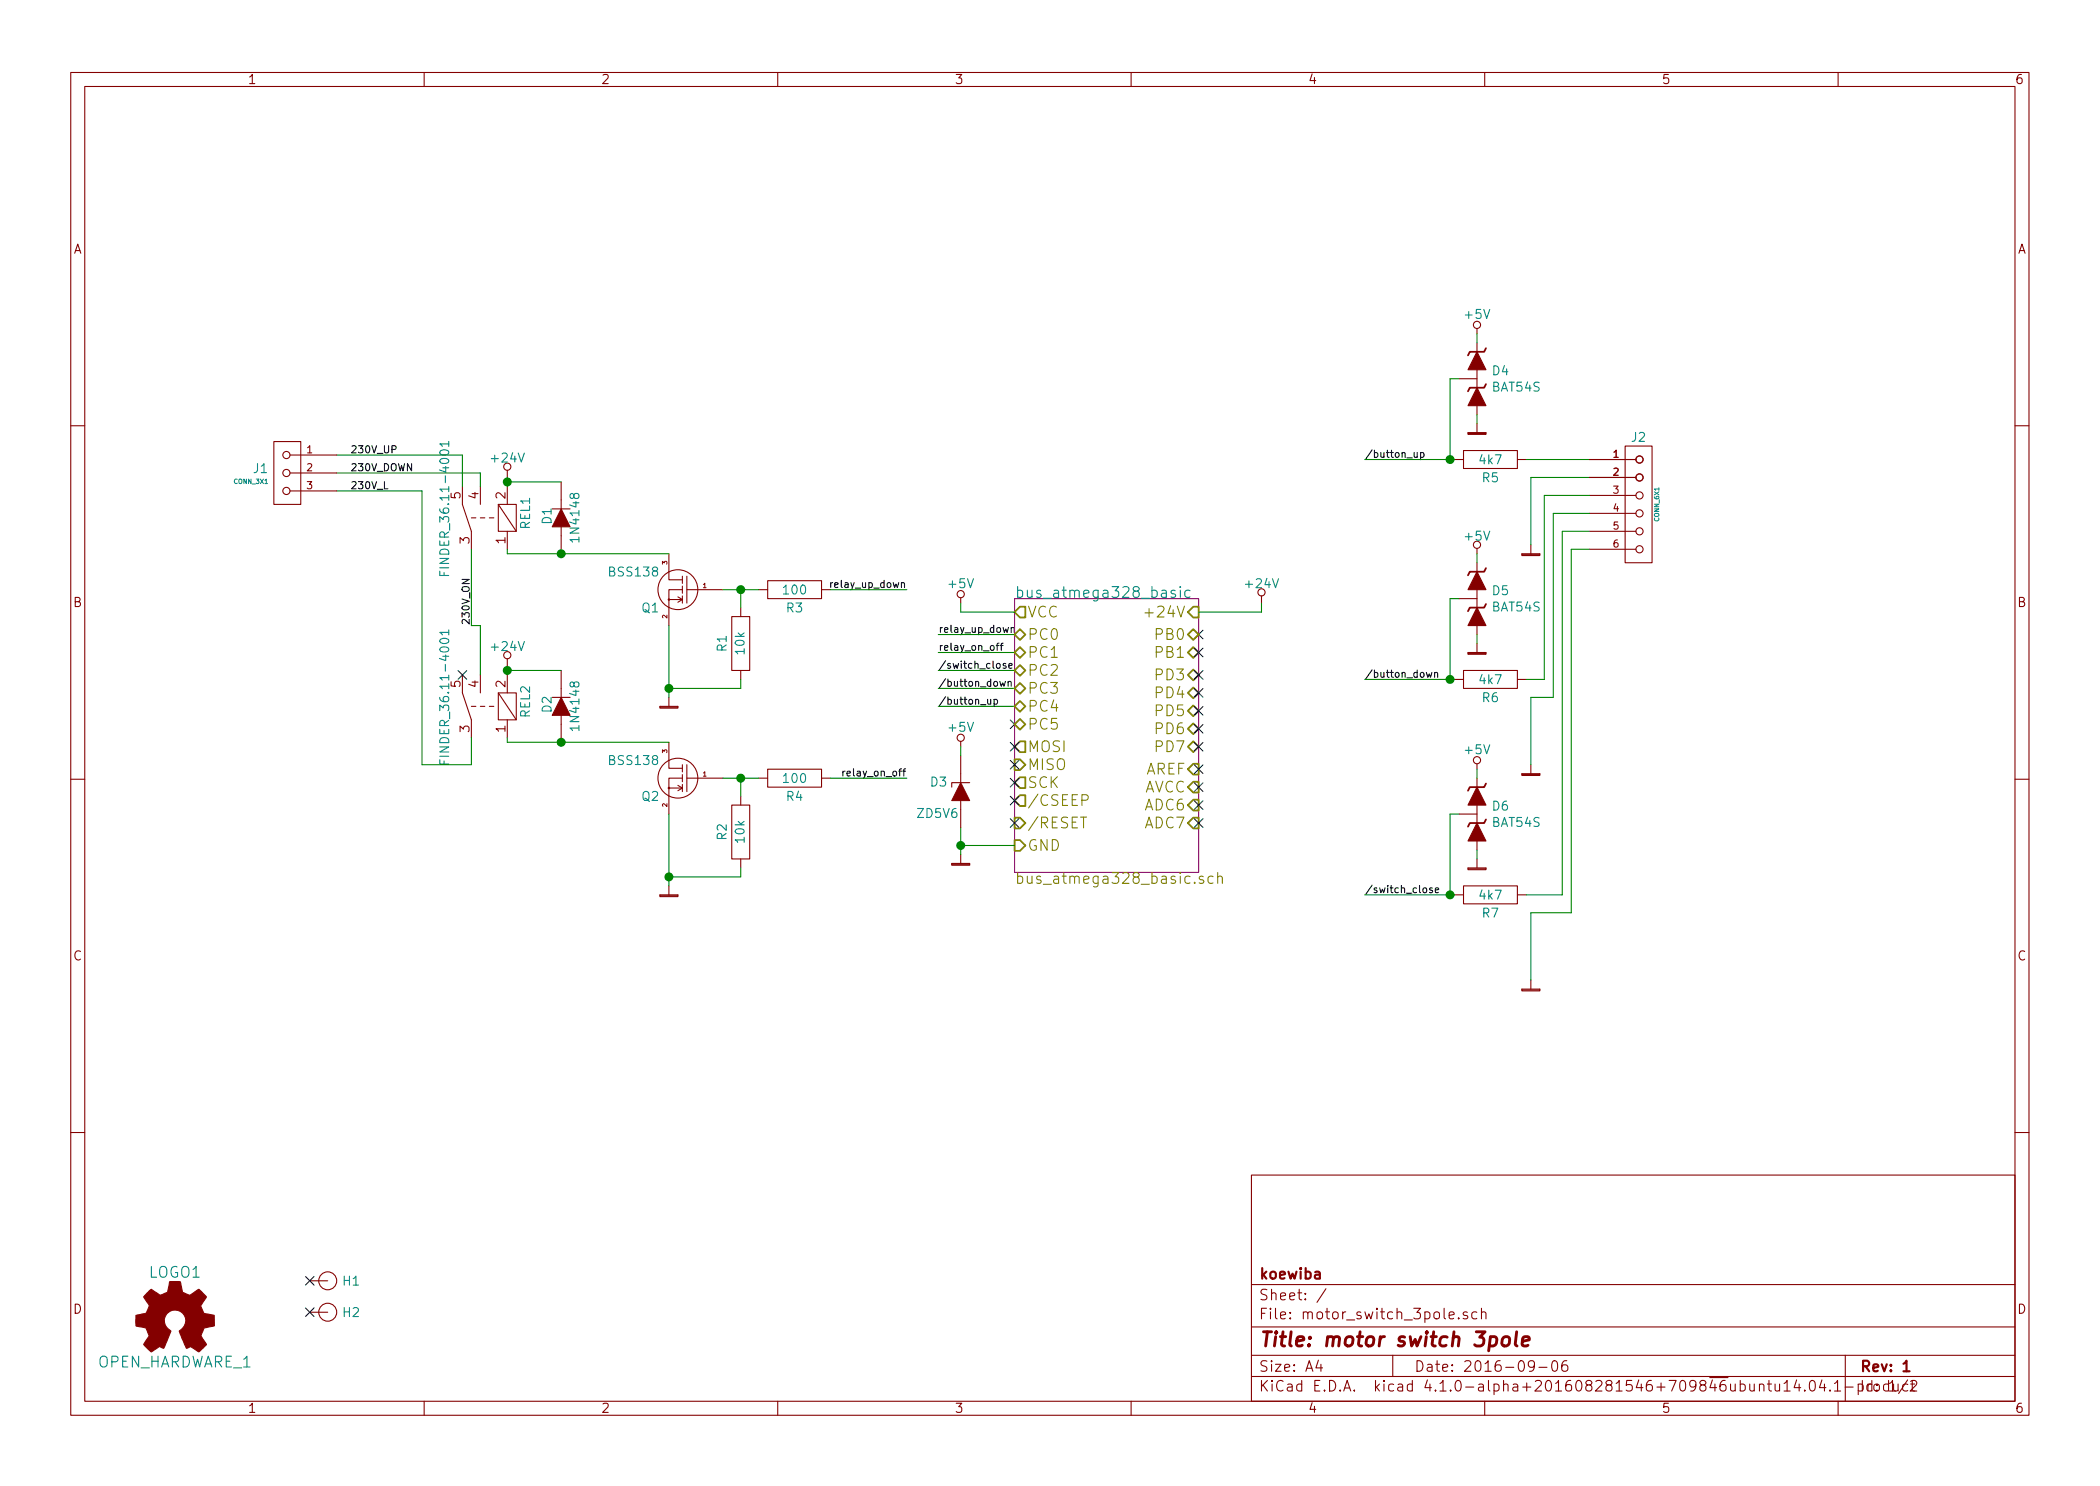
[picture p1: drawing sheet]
<svg xmlns="http://www.w3.org/2000/svg" width="297mm" height="210mm" viewBox="0 0 297 210" stroke-linecap="round" stroke-linejoin="round" font-family="sans-serif">
<g fill="none" stroke="#840000" stroke-width=".15">
<path d="M10 10.3h277v189.9h-277zM12 12.2h273v186.1h-273zM60 10.3v1.9M110 10.3v1.9M160 10.3v1.9M210 10.3v1.9M260 10.3v1.9M206.4 53.6h2.5M208.9 46.5v.7M208.9 59.9v1.3M208.9 52.3v2.6M208.9 48.5v2.5"/>
<path d="M208.9 56.1v2.6M10 60.2h2M38.7 62.5h3.8v8.9h-3.8zM41 64.4h6.6M41 66.9h6.6M41 69.5h6.6M65.4 68.8v2.6l1.3 3.8v2.5M66.7 73.3h.6M67.9 73.3h.7M67.9 68.8v2.6M69.2 73.3h.6M70.5 71.4h2.5v3.8h-2.5z"/>
<path d="M70.5 71.4l2.5 3.8M71.8 66.5v1.1M71.8 68.8v2.6M71.8 75.2v2.5M78.1 72h2.5M79.4 74.5v3.9M79.4 68.2v3.8M94.6 78.4v3.6h1.9M205.7 65h1.3M207 63.7h7.6v2.6h-7.6zM207.6 61.3h2.6M207.6 61.2h2.6v.3h-2.6z"/>
<path d="M208.9 77.6v.8M208.9 79.6v2.6M214.6 65h1.3M215.3 78.5h2.5M215.3 78.4h2.5v.2h-2.5zM216.5 77.1v1.3M224.8 65h6.6M224.8 67.6h6.6M224.8 70.1h6.6M224.8 72.6h6.6M224.8 75.2h6.6M224.8 77.7h6.6"/>
<path d="M229.9 63.1h3.8v16.5h-3.8zM285 60.2h2M65.4 95.5v2.5l1.3 3.8v2.6M66.7 99.9h.6M67.9 99.9h.7M67.9 95.5v2.5M69.2 99.9h.6M70.5 98h2.5v3.8h-2.5zM70.5 98l2.5 3.8M71.8 93.2v1M71.8 95.5v2.5M78.1 98.7h2.5"/>
<path d="M79.4 94.9v3.8M93.3 99.9h2.6v.3h-2.6zM94.6 98.7v1.2M94.6 84.8h1.9M95.9 84.4l.6 .4M96.5 83.4h-1.9v5.1M96.5 81.5v1M96.5 82.9v1M96.5 84.3v1M96.5 84.8l-.6 .4M97.2 81.5v3.8M97.2 83.4h5"/>
<path d="M103.5 87.2h2.5v7.7h-2.5zM104.8 86v1.2M104.8 94.9v1.2M107.3 83.4h1.3M108.6 82.2h7.6v2.5h-7.6zM116.2 83.4h1.3M135.9 84.6v.7M178.4 84.3v1M205.7 96.1h1.3M206.4 84.7h2.5M207 94.9h7.6v2.5h-7.6zM207.6 92.5h2.6"/>
<path d="M207.6 92.3h2.6v.3h-2.6zM208.9 91.1v1.2M208.9 83.4v2.6M208.9 87.2v2.6M214.6 96.1h1.3M10 110.3h2M71.8 101.8v2.6M79.4 101.2v3.8M93.3 100.1h2.6M94.6 105v3.7h1.9M94.6 111.5h1.9M95.9 111.1l.6 .4"/>
<path d="M96.5 110.1h-1.9v5.1M96.5 108.2v1M96.5 109.6v1M96.5 111v1M96.5 111.5l-.6 .4M97.2 108.2v3.8M97.2 110.1h5M103.5 113.9h2.5v7.6h-2.5zM104.8 112.6v1.3M107.3 110.1h1.3M108.6 108.8h7.6v2.6h-7.6zM116.2 110.1h1.3"/>
<path d="M135.9 113.3v3.8M135.9 106.9v3.8M135.9 104.9v.8M137.2 110.7h-2.6v.7M206.4 115.2h2.5M208.9 108.1v.7M208.9 113.9v2.6M208.9 110.1v2.5M208.9 117.7v2.6M215.3 109.6h2.5M215.3 109.5h2.5v.2h-2.5zM216.5 108.2v1.3"/>
<path d="M285 110.3h2M93.3 126.7h2.6M93.3 126.6h2.6v.3h-2.6zM94.6 125.3v1.3M104.8 121.5v1.3M134.6 122.3h2.6M134.6 122.2h2.6v.2h-2.6zM135.9 120.9v1.3M205.7 126.6h1.3M207 125.3h7.6v2.6h-7.6zM207.6 122.9h2.6M207.6 122.8h2.6v.3h-2.6z"/>
<path d="M208.9 121.5v1.3M214.6 126.6h1.3M215.3 139.9h2.5v.3h-2.5zM216.5 138.7v1.2M215.3 140.1h2.5M10 160.2h2M177 166.3h108v32h-108zM285 160.2h2M43.8 181.2h2.6M43.8 185.7h2.6M60 198.3v1.9M110 198.3v1.9"/>
<path d="M160 198.3v1.9M177 194.8h108M177 191.8h108M177 187.8h108M177 181.8h108M186.5 192.5l-.4 1h1M186.8 193v1M187.6 182.3l-1.3 2M197 191.8v3M205 186.1l.7-.1-.1-.3-.4-.1-.2 .2 .1 .7 .1 .1 .4-.1M206.3 186.5h.1l-.1 .1-.1-.1h.1v.1M207.5 185.7a.37 .37 0 0 0-.5 .1v.1a.54 .54 0 0 0 .5 .3l.1 .1-.1 .2-.1 .1-.4-.1"/>
<path d="M208.9 185.7l-.4-.1-.3 .3 .1 .6 .2 .1 .4-.1M209.5 185.7a.38 .38 0 0 1 .7 .1v.8M209.5 185.1v1.5M210 198.3v1.9M217 193.2l-.1 .2a.48 .48 0 0 1-.6-.1l-.1-.5a.48 .48 0 0 1 .7-.2l.1 .1a1.19 1.19 0 0 1-.2 1.2l-.5 .1M217.7 193.5h1.1M219.6 192.7a.37 .37 0 0 1 .4-.2 .37 .37 0 0 1 .3 .3v.3a.72 .72 0 0 1-.3 .9l-.4-.1a1.41 1.41 0 0 1 0-1.2zM221.6 192.5a.59 .59 0 0 0-.7 .7l.1 .7a.48 .48 0 0 0 .8-.2v-.3l-.2-.2a.51 .51 0 0 0-.6 0l-.1 .2M252.3 195.8l.5-.5v1.5M252.3 196.8h.9M254.1 195.2l-.3 1.1h.9M254.5 195.8v1"/>
<path d="M255.3 196.7v.1l-.1-.1h.1v.1M256.1 195.5a.37 .37 0 0 1 .3-.2 .37 .37 0 0 1 .3 .3l.1 .3a.72 .72 0 0 1-.4 .9l-.3-.1a1.2 1.2 0 0 1 0-1.2zM257.7 195.2l-.3 1.1h.9M258.1 195.8v1M258.9 196.7v.1l-.1-.1h.1v.1M259.5 195.8l.4-.5v1.5M259.5 196.8h.8M260 198.3v1.9M261 196.3h1.1M261 191.8v6.5M269.8 195.2l-1.2 2M269.8 195.9a.48 .48 0 0 0-.7 .2v.4a.48 .48 0 0 0 .7 .2"/>
<path d="M270.3 195.5l.2-.2 .5 .1a.37 .37 0 0 1 0 .6l-.8 .8h.9M270.3 195.8h.5M270.5 195.3v1.3l.2 .2h.1"/>
<circle cx="208.9" cy="46" r=".51"/>
<circle cx="40.5" cy="66.9" r=".51"/>
<circle cx="40.5" cy="64.4" r=".51"/>
<circle cx="40.5" cy="69.5" r=".51"/>
<circle cx="71.8" cy="66" r=".51"/>
<circle cx="208.9" cy="77.1" r=".51"/>
<circle cx="231.9" cy="72.6" r=".51"/>
<circle cx="231.9" cy="75.2" r=".51"/>
<circle cx="231.9" cy="77.7" r=".51"/>
<circle cx="231.9" cy="65" r=".51"/>
<circle cx="231.9" cy="67.6" r=".51"/>
<circle cx="231.9" cy="70.1" r=".51"/>
<circle cx="71.8" cy="92.7" r=".51"/>
<circle cx="94.6" cy="84.8" r=".1"/>
<circle cx="95.9" cy="83.4" r="2.82"/>
<circle cx="135.9" cy="84.1" r=".51"/>
<circle cx="178.4" cy="83.8" r=".51"/>
<circle cx="94.6" cy="111.5" r=".1"/>
<circle cx="95.9" cy="110.1" r="2.82"/>
<circle cx="135.9" cy="104.4" r=".51"/>
<circle cx="208.9" cy="107.6" r=".51"/>
<circle cx="46.4" cy="185.7" r="1.27"/>
<circle cx="46.4" cy="181.2" r="1.27"/>
</g>
<path d="M269.2 193l.5-.5v1.5M269.2 194h.9" fill="none" stroke="#840000" stroke-width=".3"/>
<path d="M212.6 189.3a.51 .51 0 0 1 .5-.2 .51 .51 0 0 1 .4 .4v.6a.56 .56 0 0 1-.5 .4 .56 .56 0 0 1-.6-.4zM214.5 188.4l-.2 1.8 .3 .2M215.3 189.8l1-.2v-.4l-.6-.1-.2 .1-.1 .2-.1 .9 .2 .1 .6-.1" fill="none" stroke="#840000" stroke-width=".41"/>
<path d="M63.5 62.8h-1.3l.4 .4M63.5 62.5v.7M62.2 80.8v.6h1.3M62.8 81v.4M63.5 89.5h-1.3l.4 .3M63.5 89.1v.7M166.2 83.6a.37 .37 0 0 0-.6 .1l.1 .2 .4 .1 .2 .2-.1 .2-.1 .1-.5-.1M167 83l-.1 .1h.1v-.1v.1M167 83.5v1M168.3 83.6a.48 .48 0 0 0-.7 .2l.1 .6a.48 .48 0 0 0 .6 0M62.2 107.5v.6h1.3M62.8 107.7v.4" fill="none" stroke="#008484" stroke-width=".15"/>
<g fill="none" stroke="#000084" stroke-width=".15">
<path d="M64.8 94.9l1.2 1.2M66 94.9l-1.2 1.2M168.9 89.2l1.3 1.2M168.9 91.7l1.3 1.2M168.9 94.9l1.3 1.2M168.9 97.4l1.3 1.2M168.9 100l1.3 1.2M170.2 89.2l-1.3 1.2M170.2 91.7l-1.3 1.2M170.2 94.9l-1.3 1.2M170.2 97.4l-1.3 1.2M170.2 100l-1.3 1.2"/>
<path d="M142.9 101.9l1.2 1.2M142.9 115.8l1.2 1.3M142.9 112.7l1.2 1.2M142.9 110.1l1.2 1.2M142.9 107.6l1.2 1.2M142.9 105l1.2 1.3M144.1 101.9l-1.2 1.2M144.1 115.8l-1.2 1.3M144.1 112.7l-1.2 1.2M144.1 110.1l-1.2 1.2M144.1 107.6l-1.2 1.2M144.1 105l-1.2 1.3"/>
<path d="M168.9 102.5l1.3 1.2M168.9 105l1.3 1.3M168.9 108.2l1.3 1.2M168.9 110.8l1.3 1.2M168.9 113.3l1.3 1.2M168.9 115.8l1.3 1.3M170.2 102.5l-1.3 1.2M170.2 105l-1.3 1.3M170.2 108.2l-1.3 1.2M170.2 110.8l-1.3 1.2M170.2 113.3l-1.3 1.2M170.2 115.8l-1.3 1.3"/>
<path d="M43.2 180.6l1.2 1.2M43.2 185.1l1.2 1.2M44.4 180.6l-1.2 1.2M44.4 185.1l-1.2 1.2"/>
</g>
<g fill="#840000" stroke="#840000" stroke-width=".14">
<path d="M79.4 72l1.2 2.5h-2.5z"/>
<path d="M79.4 98.7l1.2 2.5h-2.5z"/>
<path d="M135.9 110.7l1.3 2.6h-2.6z"/>
</g>
<g fill="none" stroke="#008400" stroke-width=".15">
<path d="M206.4 53.6h-1.3v11.4M208.9 47.2v1.3M208.9 58.7v1.2M47.6 69.5h12.1v38.7h7v-3.8M47.6 66.9h20.3v1.9M47.6 64.4h17.8v4.4M66.7 77.7v10.8h1.2v7M71.8 77.7v.7h22.8M71.8 67.6v1.2M71.8 68.2h7.6M193 65h12.7M208.9 78.4v1.2"/>
<path d="M215.9 65h8.9M224.8 75.2h-3.8v51.4h-5.1M224.8 77.7h-2.6v51.5h-5.7v9.5M224.8 67.6h-8.3v9.5M224.8 72.6h-5.1v26.1h-3.2v9.5M224.8 70.1h-6.4v26h-2.5M71.8 94.2v1.3M71.8 94.9h7.6M94.6 88.5v10.2M102.2 83.4h5.1M104.8 83.4v2.6M104.8 96.1v1.3h-10.2"/>
<path d="M117.5 83.4h10.8M132.7 94.9h10.8M132.7 97.4h10.8M132.7 89.8h10.8M132.7 92.3h10.8M132.7 99.9h10.8M135.9 85.3v1.3h7.6M178.4 85.3v1.3h-8.9M193 96.1h12.7M206.4 84.7h-1.3v11.4M208.9 89.8v1.3M71.8 104.4v.6h22.8"/>
<path d="M94.6 115.2v10.1M102.2 110.1h5.1M104.8 110.1v2.5M117.5 110.1h10.8M135.9 105.7v1.2M135.9 117.1v3.8M135.9 119.6h7.6M206.4 115.2h-1.3v11.4M208.9 108.8v1.3M104.8 122.8v1.3h-10.2M193 126.6h12.7M208.9 120.3v1.2"/>
</g>
<g fill="#008400" stroke="#008400" stroke-width=".25">
<circle cx="71.8" cy="68.2" r=".51"/>
<circle cx="71.8" cy="94.9" r=".51"/>
<circle cx="79.4" cy="78.4" r=".51"/>
<circle cx="79.4" cy="105" r=".51"/>
<circle cx="104.8" cy="83.4" r=".51"/>
<circle cx="104.8" cy="110.1" r=".51"/>
<circle cx="94.6" cy="124.1" r=".51"/>
<circle cx="94.6" cy="97.4" r=".51"/>
<circle cx="205.1" cy="65" r=".51"/>
<circle cx="205.1" cy="96.1" r=".51"/>
<circle cx="205.1" cy="126.6" r=".51"/>
<circle cx="135.9" cy="119.6" r=".51"/>
</g>
<g fill="none" stroke="#000" stroke-width=".15">
<path d="M55.4 63.6l.5-.1 .1-.1v-.3h-.6v1M200 64v.6a.24 .24 0 0 0 .2 .1 .24 .24 0 0 0 .3-.1M200.5 64v.7M200.9 64.1l.3-.1 .2 .2-.1 .5h-.4M200.9 64v1M117.5 82.4v.7M117.8 82.4l-.2 .1-.1 .1M139.7 99v.5a.24 .24 0 0 0 .2 .1 .24 .24 0 0 0 .2-.1M140.1 99v.6M140.6 99h.3l.2 .2-.1 .4h-.4M140.6 99v1M140.9 91.3h.4"/>
<path d="M141.3 91l-.3 .1v.9M141.4 96.4l.2 .7 .2-.5 .2 .5 .2-.7M141.5 91.3h.4M141.9 91l-.3 .1v.9M142.3 93.9h-.3l-.1 .1 .1 .2 .3 .1v.2h-.4M142.6 96.5l.1-.1 .3 .1v.6M142.6 96.4v.7M142.7 94.2l.5-.1-.1-.2h-.3l-.1 .1v.5h.4M143 88.9l.2-.1h.2l.1 .7M143 88.8v.7M201.8 95.1l.2 .7 .2-.5 .1 .5 .2-.7M202.9 95.2l.2-.1 .2 .1 .1 .6"/>
<path d="M202.9 95.1v.7M119.2 109.1v.7M119.5 109.1l-.3 .2M202.6 125.7l-.3-.1-.1 .2 .1 .2h.3v.3h-.4M203 126l.5-.1v-.2l-.3-.1-.2 .2 .1 .5h.4"/>
</g>
<g fill="#840000" stroke="#840000" stroke-width=".15">
<path d="M21.1 182.6l.3-.2 1.3 .9 1-.5 .3-1.4h1.5l.3 1.4 1 .5 1.3-.9 1.1 1.1-.1 .2a1.79 1.79 0 0 0-.7 1.2l.4 .9 1.5 .3v1.5l-1.4 .3-.5 1.1 .8 1.2-.1 .2-1 .9-1.2-.8-.5 .3-1.1-2.5a1.54 1.54 0 0 0 .4-2.6 1.54 1.54 0 0 0-2.5 1 1.97 1.97 0 0 0 1 1.6l-1 2.5-.6-.3-1.3 .8-1-1.1 .8-1.2-.4-1.1-1.5-.3v-1.5l1.2-.2a.83 .83 0 0 0 .6-.8l.1-.4-.8-1.2z"/>
<path d="M208.9 49.8l1.3 2.5h-2.6z"/>
<path d="M208.9 54.9l1.3 2.5h-2.6z"/>
<path d="M208.9 80.9l1.3 2.5h-2.6z"/>
<path d="M208.9 86l1.3 2.5h-2.6z"/>
<path d="M208.9 111.4l1.3 2.5h-2.6z"/>
<path d="M208.9 116.5l1.3 2.5h-2.6z"/>
</g>
<path d="M143.5 84.7h26v38.7h-26z" fill="none" stroke="#840084" stroke-width=".15"/>
<path d="M162 86.7h1.1M152.8 115.6h.9M153 113.2h.6a.4 .4 0 0 0 .3-.4 .4 .4 0 0 0-.3-.4h-.6v1.6M170.2 124a.37 .37 0 0 0-.6 .2l.1 .2 .4 .1 .2 .2-.1 .2-.1 .1-.5-.1M171.6 124h-.5l-.2 .3v.4l.1 .2 .1 .1 .5-.1M172.2 124.1a.41 .41 0 0 1 .7 .1v.8M172.2 123.5v1.5" fill="none" stroke="#848400" stroke-width=".15"/>
<g fill="none" stroke="#848400" stroke-width=".25">
<path d="M143.5 94.9l.8-.8 .7 .8-.7 .7zM143.5 89.8l.8-.8 .7 .8-.7 .7zM143.5 99.9l.8-.7 .7 .7-.7 .8zM144.3 91.6l.7 .7-.7 .8-.8-.8zM144.3 96.6l.7 .8-.7 .8-.8-.8zM144.3 85.8h.7v1.6h-.7l-.8-.8zM168 86.6l.8-.8h.7v1.6h-.7zM168 98l.8-.7 .7 .7-.7 .8zM168 95.5l.8-.8 .7 .8-.7 .8zM168 89.8l.8-.8 .7 .8-.7 .7zM168 92.3l.8-.7 .7 .7-.7 .8zM143.5 118.9h.8l.7 .7-.7 .8h-.8z"/>
<path d="M143.5 115.7h.8l.7 .8-.7 .7h-.8zM143.5 107.4h.8l.7 .8-.7 .8h-.8zM144.3 101.7l.7 .8-.7 .7-.8-.7zM144.3 112.5h.7v1.5h-.7l-.8-.7zM144.3 104.9h.7v1.5h-.7l-.8-.7zM144.3 110h.7v1.5h-.7l-.8-.8zM168 111.4l.8-.8h.7v1.5h-.7zM168 100.6l.8-.8 .7 .8-.7 .7zM168 105.7l.8-.8 .7 .8-.7 .7zM168 103.1l.8-.7 .7 .7-.7 .8zM168.8 108.1h.7v1.5h-.7l-.8-.8zM168.8 113.2h.7v1.5h-.7l-.8-.8z"/>
<path d="M168.8 115.7h.7v1.5h-.7l-.8-.7z"/>
</g>
<path d="M210.2 54.4l-.3 .5h-2l-.3 .5M210.2 49.3l-.3 .5h-2l-.3 .5M210.2 85.5l-.3 .5h-2l-.3 .5M210.2 80.4l-.3 .5h-2l-.3 .5M210.2 115.9l-.3 .6h-2l-.3 .5M210.2 110.9l-.3 .5h-2l-.3 .5" fill="none" stroke="#840000" stroke-width=".25"/>
<text font-size="2.8" fill="#840000" x="178" y="190.5">Title: motor switch 3pole</text>
<g font-size="2.1" fill="#008484">
<text x="143.5" y="84.6">bus_atmega328_basic</text>
<text x="21.1" y="180.8">LOGO1</text>
<text x="13.7" y="193.5">OPEN_HARDWARE_1</text>
</g>
<g font-size="2.1" fill="#848400">
<text x="145.3" y="87.4">VCC</text>
<text x="162.8" y="87.4">+24V</text>
<text x="145.3" y="93.1">PC1</text>
<text x="145.3" y="95.6">PC2</text>
<text x="145.3" y="90.5">PC0</text>
<text x="163.6" y="90.5">PB0</text>
<text x="163.6" y="93.1">PB1</text>
<text x="145.3" y="98.2">PC3</text>
<text x="145.3" y="100.7">PC4</text>
<text x="163.6" y="98.8">PD4</text>
<text x="163.6" y="96.3">PD3</text>
<text x="163.6" y="101.3">PD5</text>
<text x="145.3" y="103.2">PC5</text>
<text x="145.3" y="106.4">MOSI</text>
<text x="163.6" y="106.4">PD7</text>
<text x="163.6" y="103.9">PD6</text>
<text x="145.3" y="109">MISO</text>
<text x="145.3" y="111.5">SCK</text>
<text x="161.7" y="112.1">AVCC</text>
<text x="162" y="109.6">AREF</text>
<text x="145.3" y="117.2">/RESET</text>
<text x="145.3" y="114">/CSEEP</text>
<text x="162" y="114.7">ADC6</text>
<text x="162" y="117.2">ADC7</text>
<text x="143.5" y="125.1">bus_atmega328_basic.sch</text>
<text x="145.3" y="120.4">GND</text>
</g>
<g font-size="2.1" fill="#840000">
<text x="178" y="184">Sheet: /</text>
<text x="178" y="181">koewiba</text>
<text x="178" y="186.7">File: motor_switch_3pole.sch</text>
<text x="178" y="196.9">KiCad E.D.A. kicad 4.1.0-alpha+201608281546+709846ubuntu14.04.1-product</text>
<text x="178" y="194.1">Size: A4</text>
<text x="200" y="194.1">Date: 2016-09-06</text>
<text x="263" y="194.1">Rev: 1</text>
<text x="263" y="196.9">Id: 1/2</text>
</g>
<g font-size="1.8" fill="#840000">
<text x="35" y="11.9">1</text>
<text x="85" y="11.9">2</text>
<text x="135" y="11.9">3</text>
<text x="185" y="11.9">4</text>
<text x="235" y="11.9">5</text>
<text x="285" y="11.9">6</text>
<text x="10.4" y="35.9">A</text>
<text x="285.4" y="35.9">A</text>
<text x="67.7" y="70.6" transform="rotate(-90 67.7 70.6)">4</text>
<text x="71.5" y="70.6" transform="rotate(-90 71.5 70.6)">2</text>
<text x="66.4" y="76.9" transform="rotate(-90 66.4 76.9)">3</text>
<text x="71.5" y="76.9" transform="rotate(-90 71.5 76.9)">1</text>
<text x="10.4" y="85.9">B</text>
<text x="285.4" y="85.9">B</text>
<text x="67.7" y="97.3" transform="rotate(-90 67.7 97.3)">4</text>
<text x="71.5" y="97.3" transform="rotate(-90 71.5 97.3)">2</text>
<text x="66.4" y="103.6" transform="rotate(-90 66.4 103.6)">3</text>
<text x="71.5" y="103.6" transform="rotate(-90 71.5 103.6)">1</text>
<text x="10.4" y="135.9">C</text>
<text x="285.4" y="135.9">C</text>
<text x="10.4" y="185.9">D</text>
<text x="285.4" y="185.9">D</text>
<text x="35" y="199.9">1</text>
<text x="85" y="199.9">2</text>
<text x="135" y="199.9">3</text>
<text x="185" y="199.9">4</text>
<text x="235" y="199.9">5</text>
<text x="285" y="199.9">6</text>
</g>
<g font-size="1.8" fill="#008484">
<text x="207.3" y="45.1">+5V</text>
<text x="211.1" y="53.1">D4</text>
<text x="211.1" y="55.4">BAT54S</text>
<text x="69.7" y="65.5">+24V</text>
<text x="209.3" y="65.7">4k7</text>
<text x="230.8" y="62.5">J2</text>
<text x="35.9" y="66.9">J1</text>
<text x="65.2" y="70.6" transform="rotate(-90 65.2 70.6)">5</text>
<text x="209.7" y="68.2">R5</text>
<text x="75" y="74.9" transform="rotate(-90 75 74.9)">REL1</text>
<text x="78" y="74.1" transform="rotate(-90 78 74.1)">D1</text>
<text x="82" y="76.4" transform="rotate(-90 82 76.4)">1N4148</text>
<text x="207.3" y="76.5">+5V</text>
<text x="63.6" y="80.2" transform="rotate(-90 63.6 80.2)">FINDER_36.11-4001</text>
<text x="86.3" y="81.6">BSS138</text>
<text x="134.3" y="83.2">+5V</text>
<text x="176.4" y="83.2">+24V</text>
<text x="90.8" y="86.7">Q1</text>
<text x="110.9" y="84.1">100</text>
<text x="111.3" y="86.7">R3</text>
<text x="211.1" y="86.5">BAT54S</text>
<text x="211.1" y="84.2">D5</text>
<text x="69.7" y="92.1">+24V</text>
<text x="102.8" y="92.2" transform="rotate(-90 102.8 92.2)">R1</text>
<text x="105.3" y="92.5" transform="rotate(-90 105.3 92.5)">10k</text>
<text x="65.2" y="97.3" transform="rotate(-90 65.2 97.3)">5</text>
<text x="75" y="101.5" transform="rotate(-90 75 101.5)">REL2</text>
<text x="78" y="100.8" transform="rotate(-90 78 100.8)">D2</text>
<text x="209.3" y="96.8">4k7</text>
<text x="209.7" y="99.4">R6</text>
<text x="63.6" y="106.9" transform="rotate(-90 63.6 106.9)">FINDER_36.11-4001</text>
<text x="82" y="103" transform="rotate(-90 82 103)">1N4148</text>
<text x="134.3" y="103.6">+5V</text>
<text x="207.3" y="106.7">+5V</text>
<text x="86.3" y="108.2">BSS138</text>
<text x="90.8" y="113.3">Q2</text>
<text x="110.9" y="110.8">100</text>
<text x="111.3" y="113.3">R4</text>
<text x="131.6" y="111.3">D3</text>
<text x="102.8" y="118.8" transform="rotate(-90 102.8 118.8)">R2</text>
<text x="105.3" y="119.2" transform="rotate(-90 105.3 119.2)">10k</text>
<text x="129.9" y="115.7">ZD5V6</text>
<text x="211.1" y="117">BAT54S</text>
<text x="211.1" y="114.7">D6</text>
<text x="209.3" y="127.3">4k7</text>
<text x="209.7" y="129.8">R7</text>
<text x="48.6" y="181.9">H1</text>
<text x="48.6" y="186.4">H2</text>
</g>
<g font-size="1.4" fill="#840000">
<text x="43.4" y="64.1">1</text>
<text x="228.2" y="64.8">1</text>
<text x="43.4" y="66.7">2</text>
<text x="43.4" y="69.2">3</text>
<text x="228.2" y="67.3">2</text>
<text x="228.2" y="69.8">3</text>
<text x="228.2" y="72.4">4</text>
<text x="228.2" y="74.9">5</text>
<text x="228.2" y="77.5">6</text>
</g>
<g font-size="1.4">
<text x="49.5" y="64.1">230V_UP</text>
<text x="193" y="64.8">/button_up</text>
<text x="49.5" y="66.7">230V_DOWN</text>
<text x="49.5" y="69.2">230V_L</text>
<text x="118" y="83.2">relay_up_down</text>
<text x="66.4" y="88.5" transform="rotate(-90 66.4 88.5)">230V_ON</text>
<text x="132.7" y="89.5">relay_up_down</text>
<text x="132.7" y="92.1">relay_on_off</text>
<text x="132.7" y="94.6">/switch_close</text>
<text x="193" y="95.9">/button_down</text>
<text x="132.7" y="99.7">/button_up</text>
<text x="132.7" y="97.1">/button_down</text>
<text x="119.9" y="109.8">relay_on_off</text>
<text x="193" y="126.4">/switch_close</text>
</g>
<g font-size=".9" fill="#008484">
<text x="33.2" y="68.4">CONN_3X1</text>
<text x="234.7" y="73.7" transform="rotate(-90 234.7 73.7)">CONN_6X1</text>
</g>
<g font-size=".9" fill="#840000">
<text x="94.4" y="79.9" transform="rotate(-90 94.4 79.9)">3</text>
<text x="99.5" y="83.2">1</text>
<text x="94.4" y="87.5" transform="rotate(-90 94.4 87.5)">2</text>
<text x="94.4" y="106.5" transform="rotate(-90 94.4 106.5)">3</text>
<text x="99.5" y="109.9">1</text>
<text x="94.4" y="114.1" transform="rotate(-90 94.4 114.1)">2</text>
</g>
</svg>
